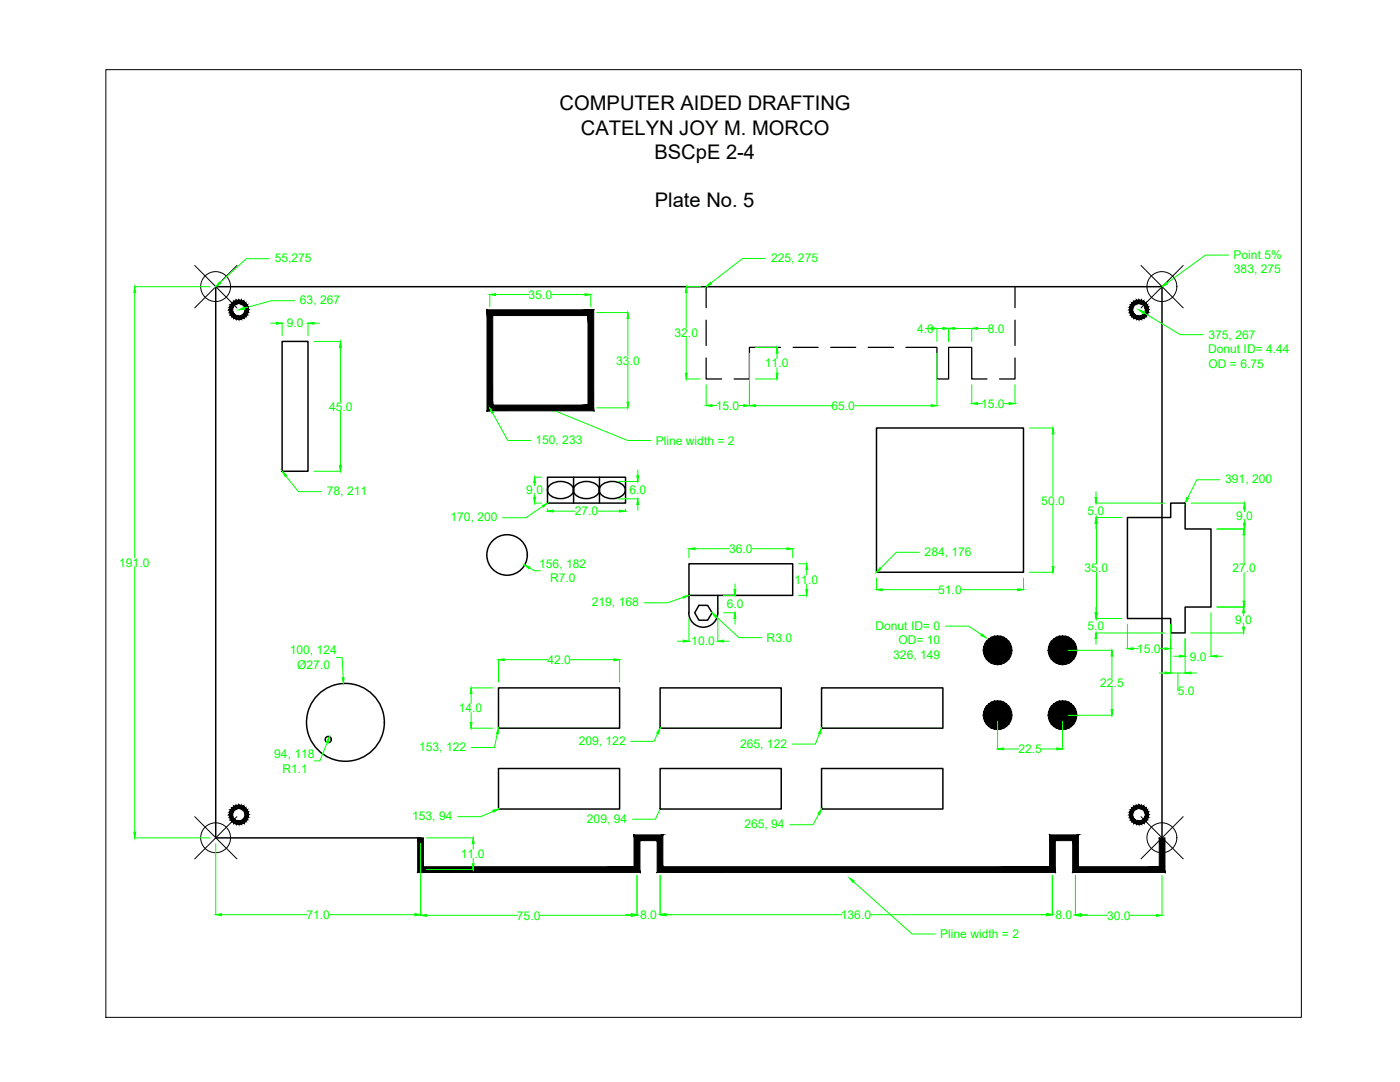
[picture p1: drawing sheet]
<svg xmlns="http://www.w3.org/2000/svg" width="279mm" height="216mm" viewBox="0 0 279 216" stroke-linecap="round" stroke-linejoin="round" font-family="sans-serif">
<!-- layer: 0 -->
<g fill="none" stroke="#000" stroke-width=".2">
<path d="M21.1 13.9h238.6v189.1h-238.6zM38.9 53l8.4 8.4M47.3 53l-8.4 8.4M227.7 53l8.4 8.4M236.1 53l-8.4 8.4M38.9 163l8.4 8.4M47.3 163l-8.4 8.4M227.7 163l8.4 8.4M236.1 163l-8.4 8.4"/>
<circle cx="43" cy="57.2" r="2.98"/>
<circle cx="231.9" cy="57.2" r="2.98"/>
<circle cx="43" cy="167.2" r="2.98"/>
<circle cx="231.9" cy="167.2" r="2.98"/>
</g>
<!-- layer: Objectline -->
<g fill="#000" stroke="#000" stroke-width=".2">
<path d="M199.1 129.8h2.9l-.1 .6zM212 129.8h2.9l-.1 .6zM199.1 142.7h2.9l-.1 .7zM212 142.7h2.9l-.1 .7z"/>
<path d="M48.9 62.2l.7-.4-.1 .5zM48.9 61.8v.4l.7-.4zM48.9 61.8l.6-.5 .1 .5zM48.9 61.5v.3l.6-.5zM49.4 60.8l.1 .5-.6 .2zM48.8 61.2l.1 .3 .5-.7zM49 60.4l.4 .4-.6 .4zM49 60.4l-.4 .5 .2 .3zM48.6 60.1l.4 .3-.4 .5zM48.6 60.1l-.3 .6 .3 .2zM48.2 59.9l.4 .2-.3 .6zM48.2 59.9l-.2 .7 .3 .1zM47.7 59.9h.5l-.2 .7zM47.7 59.9v.7h.3zM47.2 59.9h.5v.7zM47.2 59.9l.1 .7h.4zM46.7 60.1l.5-.2 .1 .7zM46.7 60.1l.3 .6 .3-.1zM46.3 60.4l.4-.3 .3 .6zM46.3 60.4l.5 .5 .2-.2zM46.3 60.4l.5 .5-.8-.1zM46 60.8l.6 .4 .2-.3zM46 60.8l.6 .4-.8 .1zM45.8 61.3l.6 .2 .2-.3zM45.8 61.3l.6 .2-.7 .3zM45.7 61.8h.7v-.3zM45.7 61.8h.7l-.6 .5zM45.8 62.3l.6-.1v-.4zM45.8 62.3l.6-.1-.4 .6zM46.4 62.2l-.4 .6 .6-.3zM46 62.8l.6-.3-.3 .7zM46.6 62.5l-.3 .7 .5-.5zM46.3 63.2l.5-.5-.1 .8zM46.8 62.7l-.1 .8 .3-.6zM47 62.9l.2 .8-.5-.2zM47 62.9l.2 .8 .1-.7zM47.3 63l.4 .8-.5-.1zM47.3 63l.4 .8v-.7zM47.7 63.1l.5 .6-.5 .1zM47.7 63.1l.5 .6-.2-.7zM48 63l.6 .5-.4 .2zM48 63l.6 .5-.3-.6zM48.3 62.9l.7 .3-.4 .3zM48.3 62.9l.7 .3-.4-.5zM48.6 62.7l.8 .1-.4 .4zM48.8 62.5l-.2 .2 .8 .1zM48.8 62.5l.7-.2-.1 .5zM48.9 62.2l-.1 .3 .7-.2z"/>
<path d="M228.6 62.2l.6-.4v.5zM228.6 61.8v.4l.6-.4zM228.6 61.8l.6-.5v.5zM228.6 61.5v.3l.6-.5zM229 60.8l.2 .5-.6 .2zM228.4 61.2l.2 .3 .4-.7zM228.7 60.4l.3 .4-.6 .4zM228.7 60.4l-.5 .5 .2 .3zM228.3 60.1l.4 .3-.5 .5zM228.3 60.1l-.3 .6 .2 .2zM227.8 59.9l.5 .2-.3 .6zM227.8 59.9l-.2 .7 .4 .1zM227.3 59.9h.5l-.2 .7zM227.3 59.9v.7h.3zM226.8 59.9h.5v.7zM226.8 59.9l.2 .7h.3zM226.3 60.1l.5-.2 .2 .7zM226.3 60.1l.4 .6 .3-.1zM225.9 60.4l.4-.3 .4 .6zM225.9 60.4l.5 .5 .3-.2zM225.9 60.4l.5 .5-.8-.1zM225.6 60.8l.6 .4 .2-.3zM225.6 60.8l.6 .4-.8 .1zM225.4 61.3l.7 .2 .1-.3zM225.4 61.3l.7 .2-.7 .3zM225.4 61.8h.6l.1-.3zM225.4 61.8h.6l-.6 .5zM225.4 62.3l.7-.1-.1-.4zM225.4 62.3l.7-.1-.5 .6zM226.1 62.2l-.5 .6 .6-.3zM225.6 62.8l.6-.3-.3 .7zM226.2 62.5l-.3 .7 .5-.5zM225.9 63.2l.5-.5-.1 .8zM226.4 62.7l-.1 .8 .4-.6zM226.7 62.9l.1 .8-.5-.2zM226.7 62.9l.1 .8 .2-.7zM227 63l.3 .8-.5-.1zM227 63l.3 .8v-.7zM227.3 63.1l.5 .6-.5 .1zM227.3 63.1l.5 .6-.2-.7zM227.6 63l.7 .5-.5 .2zM227.6 63l.7 .5-.3-.6zM228 62.9l.7 .3-.4 .3zM228 62.9l.7 .3-.5-.5zM228.2 62.7l.8 .1-.3 .4zM228.4 62.5l-.2 .2 .8 .1zM228.4 62.5l.8-.2-.2 .5zM228.6 62.2l-.2 .3 .8-.2z"/>
<path d="M98.3 80.8l-1.1 1.2 20.1-1.2zM97.2 82l20.1-1.2 1.2 1.2zM117.3 63v17.8l1.2 1.2zM117.3 63l1.2-1.2v20.2zM98.3 63h19l1.2-1.2zM97.2 61.8h21.3l-20.2 1.2zM97.2 61.8l1.1 19v-17.8zM97.2 61.8l1.1 19-1.1 1.2z"/>
<path d="M196.3 130.4l.2 .6 2.6-1.2zM196.5 131l2.6-1.2-2.2 1.7zM196.9 131.5l.4 .5 1.8-2.2z"/>
<path d="M196.5 128.5l-.2 .6 2.8 .7zM196.3 129.1l2.8 .7h-2.9zM196.2 129.8l.1 .6 2.8-.6z"/>
<path d="M199.1 129.8l-1.8 2.2 .5 .3zM199.1 129.8l-.6 2.8-.7-.3zM199.1 129.8l-.6 2.8h.6z"/>
<path d="M197.3 127.5l1.8 2.3-1.3-2.7zM196.9 127.9l.4-.4 1.8 2.3zM196.9 127.9l-.4 .6 2.6 1.3z"/>
<path d="M199.1 129.8v2.8h.6zM199.1 129.8l1.2 2.5-.6 .3zM199.1 129.8l1.2 2.5 .6-.3z"/>
<path d="M199.1 126.9v2.9l.6-2.9zM198.5 126.9h.6v2.9zM197.8 127.1l1.3 2.7-.6-2.9z"/>
<path d="M199.1 139.8v2.9l.6-2.8zM198.5 139.9l.6-.1v2.9zM197.8 140.1l1.3 2.6-.6-2.8z"/>
<path d="M199.1 129.8l1.8 2.2 .4-.5zM199.1 129.8l2.6 1.2-.4 .5zM199.1 129.8l2.6 1.2 .2-.6z"/>
<path d="M200.9 127.5l-1.8 2.3 2.2-1.9zM200.3 127.1l.6 .4-1.8 2.3zM199.7 126.9l-.6 2.9 1.2-2.7z"/>
<path d="M199.1 129.8h2.9l-.1-.7zM199.1 129.8l2.6-1.3 .2 .6zM199.1 129.8l2.6-1.3-.4-.6z"/>
<path d="M209.3 130.4l.2 .6 2.5-1.2zM209.5 131l2.5-1.2-2.2 1.7zM209.8 131.5l.5 .5 1.7-2.2z"/>
<path d="M209.5 128.5l-.2 .6 2.7 .7zM209.3 129.1l2.7 .7h-2.8zM209.2 129.8l.1 .6 2.7-.6z"/>
<path d="M212 129.8l-1.7 2.2 .5 .3zM212 129.8l-.6 2.8-.6-.3zM212 129.8l-.6 2.8h.6z"/>
<path d="M210.3 127.5l1.7 2.3-1.2-2.7zM209.8 127.9l.5-.4 1.7 2.3zM209.8 127.9l-.3 .6 2.5 1.3z"/>
<path d="M212 129.8v2.8h.7zM212 129.8l1.3 2.5-.6 .3zM212 129.8l1.3 2.5 .5-.3z"/>
<path d="M212 126.9v2.9l.7-2.9zM211.4 126.9h.6v2.9zM210.8 127.1l1.2 2.7-.6-2.9z"/>
<path d="M212 139.8v2.9l.7-2.8zM211.4 139.9l.6-.1v2.9zM210.8 140.1l1.2 2.6-.6-2.8z"/>
<path d="M212 129.8l1.8 2.2 .5-.5zM212 129.8l2.6 1.2-.3 .5zM212 129.8l2.6 1.2 .2-.6z"/>
<path d="M213.8 127.5l-1.8 2.3 2.3-1.9zM213.3 127.1l.5 .4-1.8 2.3zM212.7 126.9l-.7 2.9 1.3-2.7z"/>
<path d="M212 129.8h2.9l-.1-.7zM212 129.8l2.6-1.3 .2 .6zM212 129.8l2.6-1.3-.3-.6z"/>
<path d="M196.3 143.4l.2 .5 2.6-1.2zM196.5 143.9l2.6-1.2-2.2 1.8zM196.9 144.5l.4 .5 1.8-2.3z"/>
<path d="M196.5 141.4l-.2 .7 2.8 .6zM196.3 142.1l2.8 .6h-2.9zM196.2 142.7l.1 .7 2.8-.7z"/>
<path d="M199.1 142.7l-1.8 2.3 .5 .3zM199.1 142.7l-.6 2.8-.7-.2zM199.1 142.7l-.6 2.8 .6 .1z"/>
<path d="M197.3 140.5l1.8 2.2-1.3-2.6zM196.9 140.9l.4-.4 1.8 2.2zM196.9 140.9l-.4 .5 2.6 1.3z"/>
<path d="M199.1 142.7v2.9l.6-.1zM199.1 142.7l1.2 2.6-.6 .2zM199.1 142.7l1.2 2.6 .6-.3z"/>
<path d="M199.1 142.7l1.8 2.3 .4-.5zM199.1 142.7l2.6 1.2-.4 .6zM199.1 142.7l2.6 1.2 .2-.5z"/>
<path d="M200.9 140.5l-1.8 2.2 2.2-1.8zM200.3 140.1l.6 .4-1.8 2.2zM199.7 139.9l-.6 2.8 1.2-2.6z"/>
<path d="M199.1 142.7h2.9l-.1-.6zM199.1 142.7l2.6-1.3 .2 .7zM199.1 142.7l2.6-1.3-.4-.5z"/>
<path d="M209.3 143.4l.2 .5 2.5-1.2zM209.5 143.9l2.5-1.2-2.2 1.8zM209.8 144.5l.5 .5 1.7-2.3z"/>
<path d="M209.5 141.4l-.2 .7 2.7 .6zM209.3 142.1l2.7 .6h-2.8zM209.2 142.7l.1 .7 2.7-.7z"/>
<path d="M212 142.7l-1.7 2.3 .5 .3zM212 142.7l-.6 2.8-.6-.2zM212 142.7l-.6 2.8 .6 .1z"/>
<path d="M210.3 140.5l1.7 2.2-1.2-2.6zM209.8 140.9l.5-.4 1.7 2.2zM209.8 140.9l-.3 .5 2.5 1.3z"/>
<path d="M212 142.7v2.9l.7-.1zM212 142.7l1.3 2.6-.6 .2zM212 142.7l1.3 2.6 .5-.3z"/>
<path d="M212 142.7l1.8 2.3 .5-.5zM212 142.7l2.6 1.2-.3 .6zM212 142.7l2.6 1.2 .2-.5z"/>
<path d="M213.8 140.5l-1.8 2.2 2.3-1.8zM213.3 140.1l.5 .4-1.8 2.2zM212.7 139.9l-.7 2.8 1.3-2.6z"/>
<path d="M212 142.7h2.9l-.1-.6zM212 142.7l2.6-1.3 .2 .7zM212 142.7l2.6-1.3-.3-.5z"/>
<path d="M48.9 162.9l.7-.3-.1 .5zM48.9 162.6v.3l.7-.3zM48.9 162.6l.6-.5 .1 .5zM48.9 162.2v.4l.6-.5zM49.4 161.6l.1 .5-.6 .1zM48.8 161.9l.1 .3 .5-.6zM49 161.2l.4 .4-.6 .3zM49 161.2l-.4 .5 .2 .2zM48.6 160.9l.4 .3-.4 .5zM48.6 160.9l-.3 .6 .3 .2zM48.2 160.7l.4 .2-.3 .6zM48.2 160.7l-.2 .6 .3 .2zM47.7 160.6l.5 .1-.2 .6zM47.7 160.6v.7h.3zM47.2 160.7l.5-.1v.7zM47.2 160.7l.1 .6h.4zM46.7 160.9l.5-.2 .1 .6zM46.7 160.9l.3 .6 .3-.2zM46.3 161.2l.4-.3 .3 .6zM46.3 161.2l.5 .5 .2-.2zM46.3 161.2l.5 .5-.8-.1zM46 161.6l.6 .3 .2-.2zM46 161.6l.6 .3-.8 .2zM45.8 162.1l.6 .1 .2-.3zM45.8 162.1l.6 .1-.7 .4zM45.7 162.6h.7v-.4zM45.7 162.6h.7l-.6 .5zM45.8 163.1l.6-.2v-.3zM45.8 163.1l.6-.2-.4 .6zM46.4 162.9l-.4 .6 .6-.3zM46 163.5l.6-.3-.3 .7zM46.6 163.2l-.3 .7 .5-.4zM46.3 163.9l.5-.4-.1 .8zM46.8 163.5l-.1 .8 .3-.6zM47 163.7l.2 .7-.5-.1zM47 163.7l.2 .7 .1-.6zM47.3 163.8l.4 .7-.5-.1zM47.3 163.8l.4 .7v-.7zM47.7 163.8l.5 .6-.5 .1zM47.7 163.8l.5 .6-.2-.6zM48 163.8l.6 .5-.4 .1zM48 163.8l.6 .5-.3-.6zM48.3 163.7l.7 .2-.4 .4zM48.3 163.7l.7 .2-.4-.4zM48.6 163.5h.8l-.4 .4zM48.8 163.2l-.2 .3h.8zM48.8 163.2l.7-.1-.1 .4zM48.9 162.9l-.1 .3 .7-.1z"/>
<path d="M83.4 167.2l1.1 5.7v-5.7zM83.4 167.2l1.1 5.7-1.1 1.2zM84.5 172.9l-1.1 1.2 43.1-1.2zM83.4 174.1l43.1-1.2 1.2 1.2zM126.5 166.6v6.3l1.2 1.2zM126.5 166.6l1.2 1.1v6.4zM126.5 166.6l1.2 1.1 4.6-1.1zM127.7 167.7l4.6-1.1-1.2 1.1zM132.3 166.6l-1.2 1.1 1.2 5.2zM131.1 167.7l1.2 5.2-1.2 1.2zM132.3 172.9l-1.2 1.2 78.4-1.2zM131.1 174.1l78.4-1.2 1.1 1.2zM209.5 166.6v6.3l1.1 1.2zM209.5 166.6l1.1 1.1v6.4zM209.5 166.6l1.1 1.1 4.6-1.1zM210.6 167.7l4.6-1.1-1.1 1.1zM215.2 166.6l-1.1 1.1 1.1 5.2zM214.1 167.7l1.1 5.2-1.1 1.2zM215.2 172.9l-1.1 1.2 17.3-1.2zM214.1 174.1l17.3-1.2 1.1 1.2zM231.4 167.2v5.7l1.1 1.2zM231.4 167.2h1.1v6.9z"/>
<path d="M228.6 162.9l.6-.3v.5zM228.6 162.6v.3l.6-.3zM228.6 162.6l.6-.5v.5zM228.6 162.2v.4l.6-.5zM229 161.6l.2 .5-.6 .1zM228.4 161.9l.2 .3 .4-.6zM228.7 161.2l.3 .4-.6 .3zM228.7 161.2l-.5 .5 .2 .2zM228.3 160.9l.4 .3-.5 .5zM228.3 160.9l-.3 .6 .2 .2zM227.8 160.7l.5 .2-.3 .6zM227.8 160.7l-.2 .6 .4 .2zM227.3 160.6l.5 .1-.2 .6zM227.3 160.6v.7h.3zM226.8 160.7l.5-.1v.7zM226.8 160.7l.2 .6h.3zM226.3 160.9l.5-.2 .2 .6zM226.3 160.9l.4 .6 .3-.2zM225.9 161.2l.4-.3 .4 .6zM225.9 161.2l.5 .5 .3-.2zM225.9 161.2l.5 .5-.8-.1zM225.6 161.6l.6 .3 .2-.2zM225.6 161.6l.6 .3-.8 .2zM225.4 162.1l.7 .1 .1-.3zM225.4 162.1l.7 .1-.7 .4zM225.4 162.6h.6l.1-.4zM225.4 162.6h.6l-.6 .5zM225.4 163.1l.7-.2-.1-.3zM225.4 163.1l.7-.2-.5 .6zM226.1 162.9l-.5 .6 .6-.3zM225.6 163.5l.6-.3-.3 .7zM226.2 163.2l-.3 .7 .5-.4zM225.9 163.9l.5-.4-.1 .8zM226.4 163.5l-.1 .8 .4-.6zM226.7 163.7l.1 .7-.5-.1zM226.7 163.7l.1 .7 .2-.6zM227 163.8l.3 .7-.5-.1zM227 163.8l.3 .7v-.7zM227.3 163.8l.5 .6-.5 .1zM227.3 163.8l.5 .6-.2-.6zM227.6 163.8l.7 .5-.5 .1zM227.6 163.8l.7 .5-.3-.6zM228 163.7l.7 .2-.4 .4zM228 163.7l.7 .2-.5-.4zM228.2 163.5h.8l-.3 .4zM228.4 163.2l-.2 .3h.8zM228.4 163.2l.8-.1-.2 .4zM228.6 162.9l-.2 .3 .8-.1z"/>
</g>
<!-- layer: dims -->
<g fill="none" stroke="#0f0" stroke-width=".2">
<path d="M26.8 57.2h15.1M26.9 58.3v53M53.8 51.6h-4.7l-5.2 4.8M97.7 58.8v2.4M98.9 58.8h6.7M110.1 58.8h6.7M117.9 58.8v2.4M136.9 57.2h2.9M136.9 58.3v7.2M152.8 51.6h-4.6l-6.3 4.9M245.2 50.9h-4.6l-7.8 5.6M54 64.5h1.2"/>
<path d="M56.3 64.4v2.6M58.8 60h-4.6l-5.4 1.5M61.5 64.4v2.6M62.7 68.1h5.3M62.7 64.5h1.1M67.9 69.3v10.9M119.1 62.4h6.2M125.3 63.6v7.4M125.3 72.8v7.4M136.9 75.6h2.9M136.9 67.3v7.2M140.9 76.8v4.2"/>
<path d="M149.6 70.5v10.5M150.7 75.6h4.4M150.7 69.3h4.4M155.1 70.5v1.1M155.1 73.4v1.1M184.7 65.5h1.1M187 65.5v2.6M187 70.5v10.5M187 65.5h1.2M189.3 65.5v2.6M189.3 65.5h7.9M193.9 65.5v2.6"/>
<path d="M193.9 76.8v3.7M202.6 76.8v3.7M228.3 62.4l7.2 4.4h4.6M57 95l2.6 3.1h4.6M62.7 94h5.3M67.9 82v10.9M98.3 82.4l3 5.5h4.7M106.7 95.2h1.4M106.7 96.4v.5M106.7 98.7v.5M110.3 81.8l15 6.1h4.6M119.1 81.4h6.2"/>
<path d="M123.4 96.1h3.9M123.4 99.5h3.9M127.3 93.8v1.1M142.1 80.9h1M147.4 80.9h1M150.7 81h15.3M170.6 81h15.2M195.1 80.5h.9M200.4 80.5h1M205.4 85.4h4.8M210.1 86.6v12.3M218.7 98.1v1.1"/>
<path d="M243.5 95.7h-4.7l-1.8 3.7M26.9 113.1v52.9M105.7 113.3l1 .6h1.2M106.7 100.4h1.4M108.3 101l-3.4 2.3h-4.6M109.3 101.5v.5M110.4 102h4.4M119.3 102h4.4M124.8 101.5v.5M127.3 100.7v1.1M136.4 119.2l-3.2 1.1h-4.6M137.5 109.5v1.8"/>
<path d="M138.6 109.5h7M144.4 118.8h2.3M146.7 116.5v1.2M150.1 109.5h7M158.2 109.5v1.8M159.4 112.5h1.6M159.4 118.8h1.6M161 113.6v1.1M161 116.6v1.1M174.9 115.4v2.3M176.1 117.7h11.2M183.5 110.2h-4.6l-3.2 3.2"/>
<path d="M191.9 117.7h11.2M204.3 115.4v2.3M205.4 114.2h4.8M210.1 100.7v12.3M218.7 100.4h13.8M218.7 103.3h5.2M218.7 104.4v1.2M218.8 104.4v8.1M218.8 114.2v8.1M237.7 100.4h10.7M242.9 105.6h5.5M248.3 106.7v5.8"/>
<path d="M248.3 114.2v5.7M248.4 101.5v.6M248.4 103.9v.5M67.1 131.2h1.2l.2 4M94 137.3h4.3M94 138.4v2M99.5 131.6v4.5M100.6 131.6h8.7M113.9 131.6h8.6M123.7 131.6v4.5M135.2 127.9h1.2M137.5 123.4v4.5"/>
<path d="M142.9 123l4.5 4.2h4.6M143.3 123.4v4.5M144.4 122.3h2.3M144.4 127.9h1.1M146.7 123.4v1.2M188.7 124.9h4.6l2.6 1.7M213.2 129.8h8.8M218.7 126.3h13.8M218.7 123.4h5.2M218.7 121.1v1.2M218.7 127.4v1.2M221.9 130.9v4.5"/>
<path d="M221.9 137.1v4.5M225 124.6v4.9M226.1 129.4h1.1M231.4 134.3h1.1M231.5 129.4h1M233.6 124.6v9.7M233.6 134.3h2.9M234.2 131h1.2M235.1 134.3v3.6M236.5 127.4v6.9M237.7 134.3h1.1M237.7 126.3h10.5"/>
<path d="M241.7 122.3v8.7M242.9 121.1h5.4M242.9 131h1.1M248.2 122.3v.5M248.2 124.6v.6M65.3 148.1l-1.5 3.7h-1.1M94 145.3h4.3M94 142.2v2M99.2 146.4l-.5 2.8h-4.6M131.2 146.4l-.7 1.5h-4.6M163.5 146.4l-.8 2.1h-4.6M199.1 143.9v5.6"/>
<path d="M200.2 149.5h3.1M207.9 149.5h3M212 143.9v5.6M213.2 142.7h8.8M26.8 167.2h15.1M43.1 168.3v14.3M83.9 168.3v14.4M85.1 167.2h9.3M85.1 173.5h9.3M94.4 168.3v1.1M94.4 171.3v1.1M98.4 161.9l-2.5 1.1h-4.5"/>
<path d="M127.1 174.7v8M131.7 161.4l-.9 2.1h-4.6M131.7 174.7v7.9M163.4 162.4l-1.1 2.2h-4.7M170.3 176l11.7 10.4h4.6M210 174.7v7.9M214.6 174.7v8M231.9 174.7v8M44.2 182.5h17.1M65.7 182.5h17.1M85.1 182.6h18.2M107.8 182.6h18.2"/>
<path d="M124.8 182.5h1.2M132.9 182.5h35.1M173.7 182.5h35.2M215.8 182.5h1.2M215.8 182.6h5.2M225.5 182.6h5.3"/>
</g>
<g fill="#0f0" stroke="#0f0" stroke-width=".2">
<path d="M221.9 129.8l.2 1.1h-.4z"/>
<path d="M221.7 141.6h.4l-.2 1.1z"/>
<path d="M199.1 149.5l1.1-.3v.4z"/>
<path d="M210.9 149.2l1.1 .3-1.1 .1z"/>
<path d="M26.9 57.2l.2 1.1h-.4z"/>
<path d="M26.7 166h.4l-.2 1.2z"/>
<path d="M248.3 105.6l.2 1.1h-.4z"/>
<path d="M248.1 119.9h.4l-.2 1.2z"/>
<path d="M232.5 134.1l1.1 .2-1.1 .2z"/>
<path d="M236.5 134.3l1.2-.2v.4z"/>
<path d="M248.4 100.4l.1 1.1h-.3z"/>
<path d="M248.2 104.4h.3l-.1 1.2z"/>
<path d="M248 125.2h.4l-.2 1.1z"/>
<path d="M248.2 121.1l.2 1.2h-.4z"/>
<path d="M241.7 131l1.2-.3v.4z"/>
<path d="M235.4 130.7l1.1 .3-1.1 .1z"/>
<path d="M218.6 122.3h.4l-.2 1.1z"/>
<path d="M218.8 103.3l.2 1.1h-.4z"/>
<path d="M218.7 126.3l.2 1.1h-.4z"/>
<path d="M218.5 122.3h.4l-.2 1.1z"/>
<path d="M218.5 99.2h.4l-.2 1.2z"/>
<path d="M218.7 103.3l.2 1.1h-.4z"/>
<path d="M225 129.4l1.1-.1v.3z"/>
<path d="M232.5 129.3l1.1 .1-1.1 .2z"/>
<path d="M174.9 117.7l1.2-.2v.4z"/>
<path d="M203.1 117.5l1.2 .2-1.2 .2z"/>
<path d="M210.1 85.4l.3 1.2h-.4z"/>
<path d="M210 113h.4l-.3 1.2z"/>
<path d="M93.8 144.2h.4l-.2 1.1z"/>
<path d="M94 137.3l.2 1.1h-.4z"/>
<path d="M99.5 131.6l1.1-.1v.3z"/>
<path d="M122.5 131.5l1.2 .1-1.2 .2z"/>
<path d="M137.5 109.5l1.1-.2v.4z"/>
<path d="M157.1 109.3l1.1 .2-1.1 .2z"/>
<path d="M161 112.5l.2 1.1h-.4z"/>
<path d="M160.8 117.7h.4l-.2 1.1z"/>
<path d="M146.5 117.7h.4l-.2 1.1z"/>
<path d="M146.7 122.3l.2 1.1h-.4z"/>
<path d="M136.4 127.7l1.1 .2-1.1 .2z"/>
<path d="M143.3 127.9l1.1-.2v.4z"/>
<path d="M109.3 102l1.1-.2v.4z"/>
<path d="M123.7 101.8l1.1 .2-1.1 .2z"/>
<path d="M106.7 95.2l.2 1.2h-.4z"/>
<path d="M106.5 99.2h.4l-.2 1.2z"/>
<path d="M127.1 94.9h.4l-.2 1.2z"/>
<path d="M127.3 99.5l.2 1.2h-.4z"/>
<path d="M104.7 112.7l1.1 .5-.2 .3z"/>
<path d="M65.7 147l-.2 1.1-.3-.1z"/>
<path d="M136.9 57.2l.3 1.1h-.4z"/>
<path d="M136.8 74.5h.4l-.3 1.1z"/>
<path d="M140.9 80.9l1.2-.2v.4z"/>
<path d="M148.4 80.7l1.2 .2-1.2 .2z"/>
<path d="M155.1 69.3l.2 1.2h-.4z"/>
<path d="M154.9 74.5h.4l-.2 1.1z"/>
<path d="M149.6 81l1.1-.3v.4z"/>
<path d="M185.8 80.7l1.2 .3-1.2 .1z"/>
<path d="M189.3 65.5l1.2-.2v.4z"/>
<path d="M185.8 65.3l1.2 .2-1.2 .2z"/>
<path d="M193.9 80.5l1.2-.2v.4z"/>
<path d="M201.4 80.3l1.2 .2-1.2 .2z"/>
<path d="M94.4 167.2l.2 1.1h-.4z"/>
<path d="M94.2 172.4h.4l-.2 1.1z"/>
<path d="M43.1 182.5l1.1-.2v.4z"/>
<path d="M82.8 182.3l1.1 .2-1.1 .2z"/>
<path d="M83.9 182.6l1.2-.1v.4z"/>
<path d="M126 182.5l1.1 .1-1.1 .3z"/>
<path d="M126 182.3l1.1 .2-1.1 .2z"/>
<path d="M131.7 182.5l1.2-.2v.4z"/>
<path d="M208.9 182.3l1.1 .2-1.1 .2z"/>
<path d="M214.6 182.5l1.2-.2v.4z"/>
<path d="M214.6 182.6l1.2-.1v.4z"/>
<path d="M230.8 182.5l1.1 .1-1.1 .3z"/>
<path d="M67.9 68.1l.3 1.2h-.5z"/>
<path d="M67.7 92.9h.5l-.3 1.1z"/>
<path d="M55.2 64.3l1.1 .2-1.1 .2z"/>
<path d="M61.5 64.5l1.2-.2v.4z"/>
<path d="M97.7 58.8l1.2-.2v.4z"/>
<path d="M116.8 58.6l1.1 .2-1.1 .2z"/>
<path d="M188.2 65.3l1.1 .2-1.1 .2z"/>
<path d="M193.9 65.5l1.2-.2v.4z"/>
<path d="M43.8 56.3l.2 .3-.9 .6z"/>
<path d="M47.7 61.8l1-.5 .1 .4z"/>
<path d="M56.3 94l.9 .8-.3 .3z"/>
<path d="M141.7 56.4l.3 .3-1.1 .5z"/>
<path d="M108.2 100.9l1.1-.5-.9 .8z"/>
<path d="M136.4 119l1.1-.2-1.1 .6z"/>
<path d="M175.6 113.3l.3 .2-1 .7z"/>
<path d="M196 126.5l.8 .8-1.1-.5z"/>
<path d="M231.9 57.2l.8-.8 .3 .3z"/>
<path d="M227.3 61.8l1.1 .4-.2 .4z"/>
<path d="M236.9 99.3l.3 .2-.7 .9z"/>
<path d="M68.3 135.2h.4l-.2 1.2z"/>
<path d="M99.5 145.3l-.1 1.1h-.3z"/>
<path d="M98.3 161.7l1.2-.3-1 .7z"/>
<path d="M131.7 145.3l-.3 1.1-.3-.1z"/>
<path d="M164 145.3l-.3 1.1-.3-.1z"/>
<path d="M164 161.4l-.4 1.1-.4-.2z"/>
<path d="M109.3 81.4l1.1 .2-.1 .4z"/>
<path d="M169.5 175.2l1 .6-.3 .3z"/>
<path d="M142.1 122.3l1 .6-.3 .3z"/>
<path d="M125.3 62.4l.2 1.2h-.4z"/>
<path d="M125.1 80.2h.4l-.2 1.2z"/>
<path d="M97.7 81.4l.8 .9-.4 .2z"/>
</g>
<!-- layer: Objectline -->
<g fill="none" stroke="#000" stroke-width=".3">
<path d="M56.3 68.1h5.2v25.9h-5.2zM109.3 95.2h15.5v5.2h-15.5zM109.6 96.9a3.2 3.2 0 0 1 4.8 .4 1.77 1.77 0 0 1-1.8 2.1 2.93 2.93 0 0 1-3.2-1.2l-.1-.4zM114.5 95.2v5.2M114.8 96.9a3.2 3.2 0 0 1 4.7 .4 1.77 1.77 0 0 1-1.8 2.1 2.93 2.93 0 0 1-3.2-1.2l-.1-.4zM119.6 95.2v5.2M119.9 96.9a3.2 3.2 0 0 1 4.8 .4 1.77 1.77 0 0 1-1.8 2.1 2.93 2.93 0 0 1-3.2-1.2l-.1-.4zM174.9 85.4h29.4v28.8h-29.4zM137.5 118.8v-6.3h20.7v6.3h-20.7v3.5M143.3 118.8v3.5M225 103.3h8.6v-2.9h2.9v5.2h5.2v15.5h-5.2v5.2h-2.9v-2.9h-8.6zM99.5 137.3h24.2v8h-24.2z"/>
<path d="M131.7 137.3h24.2v8h-24.2zM137.5 122.3a2.9 2.9 0 0 0 2.9 2.9 2.9 2.9 0 0 0 2.9-2.9M139.5 120.8h1.7l.9 1.5-.9 1.5h-1.7l-.9-1.5zM164 137.3h24.2v8h-24.2zM99.5 153.3h24.2v8.1h-24.2zM131.7 153.3h24.2v8.1h-24.2zM164 153.3h24.2v8.1h-24.2zM83.9 167.2h-40.8v-110h188.8v110"/>
<circle cx="101.2" cy="110.7" r="4"/>
<circle cx="65.5" cy="147.6" r=".61"/>
<circle cx="68.9" cy="144.1" r="7.8"/>
</g>
<!-- layer: hidden -->
<path d="M140.9 57.2v4.2M202.6 57.2v4.2M140.9 71.4v4.2h3.1M140.9 63.9v5M155.8 69.3h-6.2v6.3h-3.1M158.3 69.3h5M165.8 69.3h5M173.3 69.3h5M180.8 69.3h6.2v6.3h2.3v-6.3h4.6v6.3h3.1M202.6 71.4v4.2h-3.1M202.6 63.9v5" fill="none" stroke="#000" stroke-width=".25"/>
<g font-size="4">
<text x="111.7" y="22">COMPUTER AIDED DRAFTING</text>
<text x="115.9" y="26.9">CATELYN JOY M. MORCO</text>
<text x="130.6" y="31.7">BSCpE 2-4</text>
<text x="130.7" y="41.3">Plate No. 5</text>
</g>
<g font-size="2.4" fill="#0f0">
<text x="54.8" y="52.3">55,275</text>
<text x="153.9" y="52.3">225, 275</text>
<text x="246.2" y="51.6">Point 5%</text>
<text x="105.5" y="59.7">35.0</text>
<text x="246.3" y="54.5">383, 275</text>
<text x="57.2" y="65.3">9.0</text>
<text x="59.9" y="60.7">63, 267</text>
<text x="134.6" y="67.3">32.0</text>
<text x="183" y="66.4">4.0</text>
<text x="197.1" y="66.4">8.0</text>
<text x="241.1" y="70.5">Donut ID= 4.44</text>
<text x="241.2" y="67.6">375, 267</text>
<text x="123" y="72.7">33.0</text>
<text x="152.7" y="73.3">11.0</text>
<text x="241.2" y="73.4">OD = 6.75</text>
<text x="65.7" y="82">45.0</text>
<text x="142.8" y="81.8">15.0</text>
<text x="165.9" y="81.8">65.0</text>
<text x="195.8" y="81.4">15.0</text>
<text x="106.8" y="88.6">150, 233</text>
<text x="130.9" y="88.8">Pline width = 2</text>
<text x="65.2" y="98.8">78, 211</text>
<text x="105" y="98.7">9.0</text>
<text x="125.6" y="98.7">6.0</text>
<text x="207.8" y="100.7">50.0</text>
<text x="244.5" y="96.4">391, 200</text>
<text x="89.9" y="104">170, 200</text>
<text x="114.7" y="102.8">27.0</text>
<text x="217" y="102.7">5.0</text>
<text x="246.7" y="103.8">9.0</text>
<text x="23.8" y="113">191.0</text>
<text x="107.6" y="113.3">156, 182</text>
<text x="145.5" y="110.3">36.0</text>
<text x="184.5" y="110.9">284, 176</text>
<text x="109.8" y="116.2">R7.0</text>
<text x="158.6" y="116.5">11.0</text>
<text x="187.2" y="118.5">51.0</text>
<text x="216.5" y="114.2">35.0</text>
<text x="246" y="114.2">27.0</text>
<text x="118.1" y="121">219, 168</text>
<text x="145" y="121.4">6.0</text>
<text x="174.7" y="125.6">Donut ID= 0</text>
<text x="217" y="125.7">5.0</text>
<text x="246.5" y="124.6">9.0</text>
<text x="57.8" y="130.6">100, 124</text>
<text x="138" y="128.8">10.0</text>
<text x="153" y="128.1">R3.0</text>
<text x="178.3" y="131.4">326, 149</text>
<text x="179.3" y="128.5">OD= 10</text>
<text x="226.9" y="130.3">15.0</text>
<text x="237.4" y="131.8">9.0</text>
<text x="59.3" y="133.5">Ø27.0</text>
<text x="109.3" y="132.5">42.0</text>
<text x="219.6" y="137.1">22.5</text>
<text x="91.6" y="142.1">14.0</text>
<text x="235" y="138.7">5.0</text>
<text x="83.7" y="149.8">153, 122</text>
<text x="115.5" y="148.6">209, 122</text>
<text x="147.7" y="149.2">265, 122</text>
<text x="54.7" y="151.2">94, 118</text>
<text x="56.3" y="154.1">R1.1</text>
<text x="203.2" y="150.3">22.5</text>
<text x="82.3" y="163.6">153, 94</text>
<text x="117.1" y="164.1">209, 94</text>
<text x="148.5" y="165.2">265, 94</text>
<text x="92" y="171.2">11.0</text>
<text x="61.2" y="183.4">71.0</text>
<text x="103.2" y="183.5">75.0</text>
<text x="127.8" y="183.4">8.0</text>
<text x="167.8" y="183.4">136.0</text>
<text x="210.7" y="183.4">8.0</text>
<text x="220.9" y="183.5">30.0</text>
<text x="187.6" y="187.2">Pline width = 2</text>
</g>
</svg>
